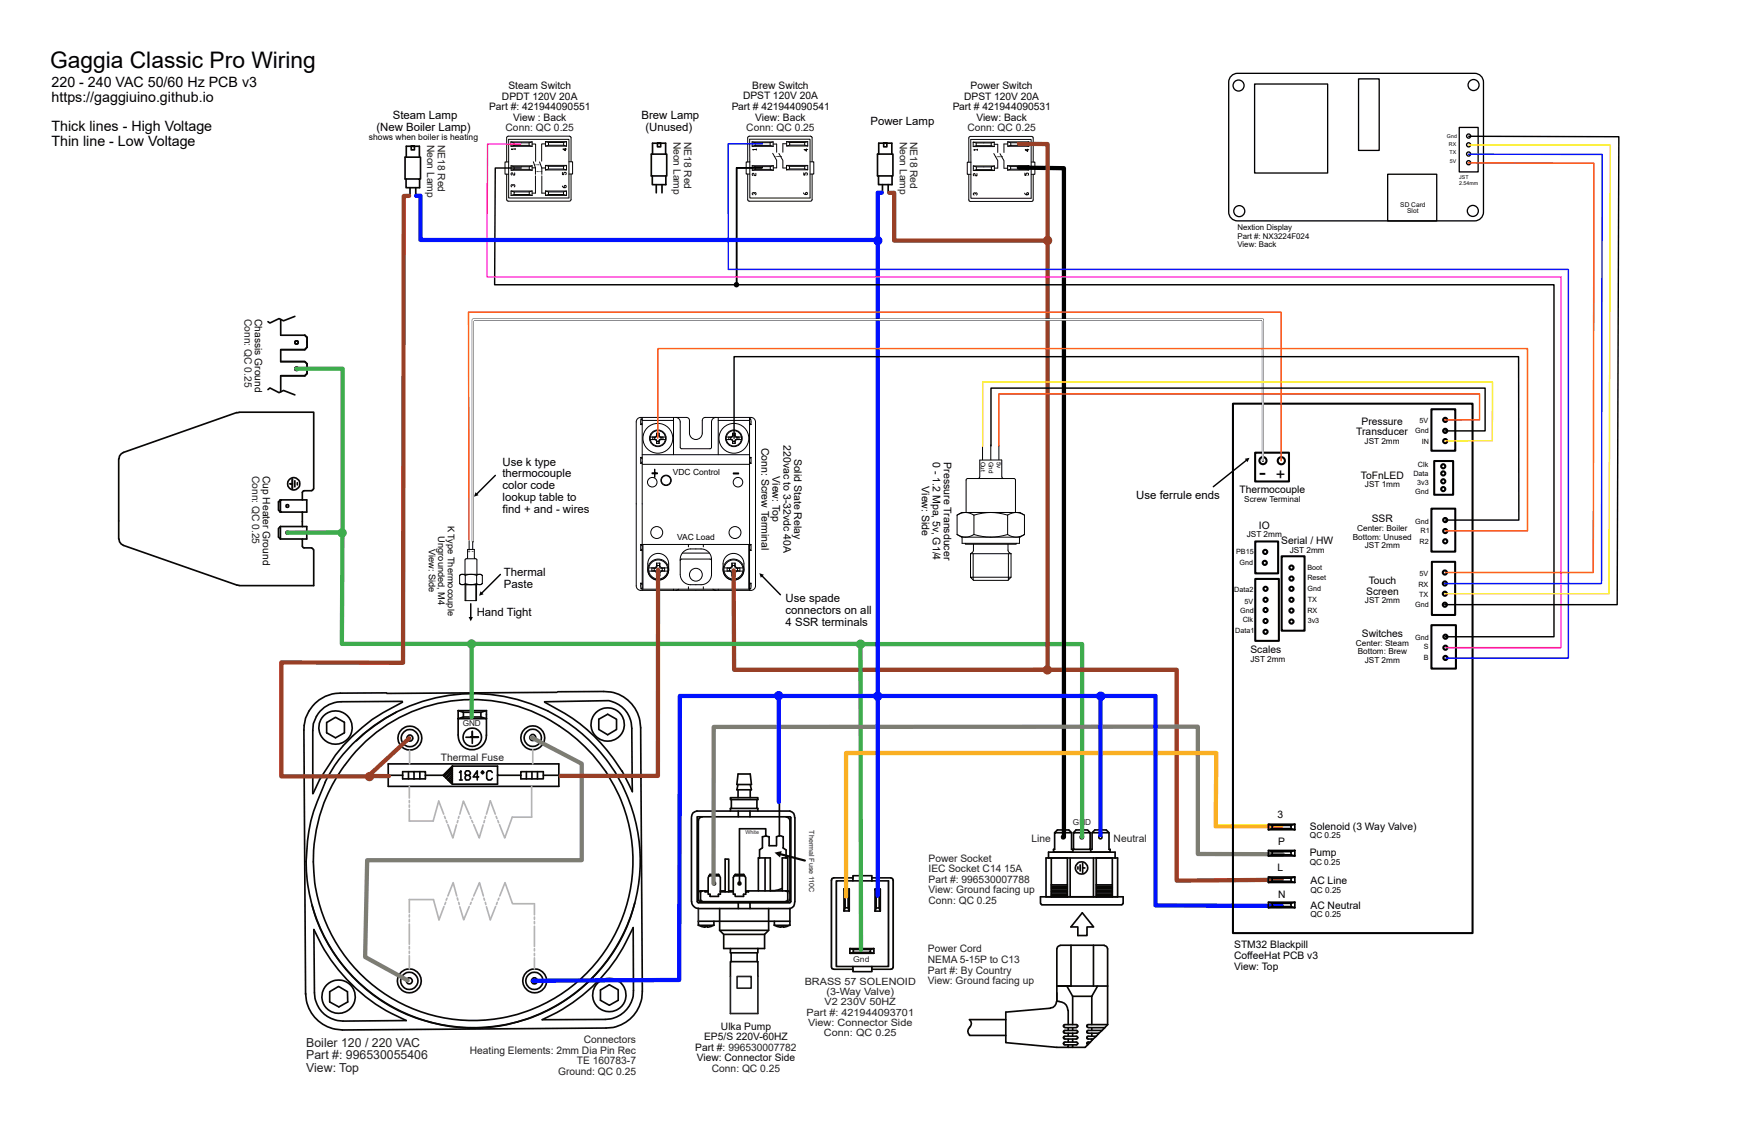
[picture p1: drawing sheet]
<svg xmlns="http://www.w3.org/2000/svg" width="432mm" height="279mm" viewBox="0 0 432 279" stroke-linecap="round" stroke-linejoin="round" font-family="sans-serif">
<g fill="none" stroke="#000" stroke-width=".33">
<path d="M305 18.8l1-.6h.6h58.7a2.19 2.19 0 0 1 2.2 2.2v32.1a2.19 2.19 0 0 1-2.2 2.2h-58.7a2.19 2.19 0 0 1-2.2-2.2v-32.1l.1-.6zM336.6 19.5h5.1v17.8h-5.1zM310.8 20.8h18.1v22.1h-18.1zM361.5 31.6h4.7v11h-4.7zM343.8 43.2h12.1v11.5h-12.1z"/>
<circle cx="306.8" cy="21.2" r="1.36"/>
<circle cx="363.8" cy="35.9" r=".52"/>
<circle cx="363.8" cy="33.7" r=".52"/>
<circle cx="363.8" cy="38.2" r=".52"/>
<circle cx="365.1" cy="21.1" r="1.36"/>
<circle cx="307" cy="52.3" r="1.36"/>
<circle cx="363.8" cy="40.3" r=".52"/>
<circle cx="364.9" cy="52.2" r="1.36"/>
</g>
<path d="M72.5 168.8h88.9v106.4h-88.9z" fill-rule="evenodd" fill="#fff"/>
<g fill="none" stroke="#080704" stroke-width=".41">
<path d="M80.9 179l2.2-1.3 2.2 1.2v2.6l-2.2 1.3-2.2-1.3zM95.8 171.6l-11.5 .1a9 9 0 0 0-9 9.1l.1 11.8M98.2 176.4a45.1 45.1 0 0 0-9.9 7.1M99.7 173.7l-15.2 .1a7.1 7.1 0 0 0-7 7.2v15.6M99.7 173.9a44.2 44.2 0 0 0-20.5 19.2M113.5 176v6.1a3.5 3.5 0 0 0 3.5 3.6 3.5 3.5 0 0 0 3.5-3.6M113.5 176h7M113.5 176l1.3 .4M114.8 177.6l-1.3 .4h7l-1.4-.4M114.8 176.4v1.2M119.1 176.4v1.2h-4.3M120.5 176l-1.4 .4h-4.3"/>
<path d="M120.5 176v6.1M134.9 173.8l15.9-.3a7 7 0 0 1 5.7 6.9l.1 12.4M134.9 173.9l4 2.3a41.9 41.9 0 0 1 15.2 14.9M138 171.5l-42.2 .3M138.2 171.3h11.4a9 9 0 0 1 9.1 9l.1 12.5M148.3 178.1l2.2-1.2 2.2 1.3v2.5l-2.2 1.3-2.2-1.3zM75.4 192.5l.3 53.8M79.2 193.1l-1.6 3.5M85.4 189.6a39.6 39.6 0 0 0 30.7 63.2 39.6 39.6 0 0 0 34.1-61.5M85.5 189.5a39 39 0 0 1 59.4-4.5l1.9 1.9 3.4 4.4M96.2 189.2h42.2v5.6h-42.2zM96.2 192h3.6"/>
<path d="M101.2 191.1v1.8M102.6 191.1h2.8v.9M104 191.1v1.8M105.4 192v.9h-5.6v-1.8h2.8v1.8M105.4 192h4.5M112.1 189.8l-2.3 2.2 2.3 2.2v-4.4h11.2v4.4h-11.2M112.1 190l-2.2 2.2M112.1 190.5l-2 1.8M112.1 190.9l-1.7 1.8M112.1 191.4l-1.5 1.4M112.1 191.9l-1.2 1.2M112.1 192.4l-1 .9"/>
<path d="M112.1 192.9l-.7 .6M112.1 193.3l-.5 .5M112.1 193.8l-.3 .2M113.8 191.3l.4-.4v2.3M113.8 193.2h.7M115.4 182.6h3.1h-1.9M115.5 192l-.3-.3v-.4l.3-.4h.7l.3 .4v.4l-.3 .3h-.7l-.3 .4 .3 .8h.7l.3-.4v-.4l-.3-.4M117 181.2v2.9M118.6 192.4h-1.4l1-1.5v2.3M119.5 190.9l.4 .4-.4 .4-.3-.4zM122 191.3l-.4-.4h-.7l-.3 .4v1.5l.3 .4h.7l.4-.4M123.3 192h.1z"/>
<path d="M123.4 192h5.6M129 191.1h5.6v1.8h-5.6zM130.4 191.1v1.8M131.8 191.1v1.8M133.2 191.1v1.8M134.6 192h3.8M152.4 191.3a41.6 41.6 0 0 0-71.5 1.8l-.4 .7M152.4 191.3a41.4 41.4 0 0 1-31.1 63.1 41.4 41.4 0 0 1-42.7-55.8l1.9-4.8M154.1 191l2.6 5.1-.1-3.6M158.8 192.7l.3 52.8a9 9 0 0 1-9 9.1l-65.3 .5a9.2 9.2 0 0 1-9.1-9.1M180.9 197.6h6.9v.5h-6.9zM181.2 198.1v2.1h6.3v-2.1"/>
<path d="M182.8 194.3h3.4l-.3-2.6h-3.1l-.3 2.6h.3l-.3 1.3h3.7l-.3-1.3M182.8 195.6v2M185.9 195.6v2M193.1 196.9v10.2M171.3 202.6v20.7M172.6 200.9h23.1a1.43 1.43 0 0 1 1.2 1.7M172.7 200.9a1.43 1.43 0 0 0-1.4 1.5M172.7 202.4v20.9M172.7 202.3l23.2 .1v20.9l-.2 .3M173 203.2v19.6l.1 .4 .4 .1M174 202.3a1.02 1.02 0 0 0-1 1M175.7 216.9l-.3 .5v3.5h-.7v-.2h.7"/>
<path d="M175.7 216.9l.2-.3h2.1l.2 .3M175.7 216.9h2.5M176.7 218.5h.5l-.1 .6h-.4zM178.2 216.9l.3 .5v3.5M181.2 200.2h-.3v.7M181.9 216.9l.2-.3h2.2l.1 .3M181.9 216.9h2.5M181.9 216.9l-.2 .5v3.5h-1.2M182.9 200.9v1.4M183 218.5h.4v.6h-.4zM184.4 216.9l.3 .5v3.5M185.8 200.9v1.4"/>
<path d="M187.5 200.2h.3v.7M188.9 207.2v2.8l-.7 .5v2M188.9 207.3l.8-.2 .8 .2M189.5 212.5v8.2h1.3M189.7 206.9v-1.6h-6.5v13.5M190.5 207.2v2.3h1.8M192.4 207.3l.5-.2 1.1 .2M192.4 207.2v2.3M194 210l.7 .5M194 207.2v2.8M194.7 210.5v2M194.7 202.4a1.02 1.02 0 0 1 1 .9v19.5l-.1 .4-.4 .1"/>
<path d="M196.9 202.6v20.7M259.8 212.5h.6M260.4 212.5h11.2zM260.4 212.5h4v6.7h-4zM260.4 219.2v2.9M260.4 219.9h4M260.4 219.5h4M261.3 206.3l.7-.7h2.8l.7 .7v4.1h.4M263.1 207.1l.2-.1 .4 .1v.6h-.6zM264.4 219.2v2.9h-4M265.1 212.5v9.6M265.5 206.3h-4.2v4.1h-.3v.7h4.8v-.7"/>
<path d="M265.9 206.3h4.2v4.1h-4.2zM265.9 206.3l.7-.7h2.8l.7 .7M267 214.7v.6M267.6 214.2v1.5M267.7 207.1l.4-.1 .2 .1v.6h-.6zM268.2 213.8v1.2h.6M268.2 215v1.2M270.5 206.3l.7-.7h2.8l.7 .7v4.1h.3v.7h-4.8v-.7M270.9 212.5v9.6M271.6 212.5h4.6zM271.6 212.5h4v6.7h-4zM271.6 219.2v2.9h4v-2.9"/>
<path d="M271.6 219.9h4M271.6 219.5h4M272.3 207.1l.2-.1 .4 .1v.6h-.6zM274.7 206.3h-4.2v4.1h-.4M77.8 230.2a43.1 43.1 0 0 0 22.8 22.6l-15.6 .1a7 7 0 0 1-7.1-7zM156.9 229.8v15.6a7.1 7.1 0 0 1-7 7.1l-15.6 .1a42.9 42.9 0 0 0 22.6-22.8zM157.3 223.6a41.4 41.4 0 0 1-39.8 31.1 41.4 41.4 0 0 1-40.2-30.5M171.4 223.3a1.66 1.66 0 0 0 1.6 1.7M172.8 223.3l.2 .3M173 225.1h9.9M173 229.1l.8 .4 .8 .2 .1-.2h.5l.1 .2M173 223.6h9.9"/>
<path d="M173.5 223.3h21.7M174 220.7l-.3 .1-.2 .3v1.7l.2 .4 .3 .1M174.7 220.7h-1.2l-.4 .1-.1 .3M175.4 220.9v.6h.5v.5h2.1v-.5h.5v-.6M176.9 229.1l-1.6 .6M178.3 225.1v5.3M178.3 230.4l1 1v3.5h1.6M178.3 230.4h12.1M178.5 220.9h1.1v-8.1h.9v8.1h-.9M178.5 220.7h1.1M180.5 220.7h1.2M181.1 238.2h-.2v3.7"/>
<path d="M182.9 223.6v1.5h2.9M182.9 223.6h2.9v1.5h4.6M184.7 220.7h.7v.2h-.7v.6h-.5v.5h-2.1v-.5h-.4v-.6M185.4 220.7h2.5M185.8 223.6h9.9M187.6 236h-6.5v2.2h6.5M187.8 234.9h-6.9v1.1h.2M187.8 234.9v1.1h-.2l.2 5.9M189.4 231.4v3.5h-1.6M189.5 220.7h-1.6v-8.2h2.9v8.2h3v-8.2h1.4v8.2h-.5M190.4 225.1v5.3l-1 1h-10.1M190.4 225.1h5.3"/>
<path d="M191.8 229.1l1.6 .6M191.8 228.2v1h3.9v-1M193.7 220.1l-1.9 .5h-1M193.8 220.7h.9M194.7 220.7l.3 .1 .2 .3v1.7l-.2 .4-.3 .1M195.2 220.7l.4 .1 .1 .3M195.6 229.1l-.7 .4-.8 .2-.1-.2h-.5l-.1 .2M195.7 225.1v3.1h-22.7v1h3.9v-1M196.9 223.4a1.43 1.43 0 0 1-1.2 1.7M257.8 223.8v-1.7h20.4v1.7M257.8 223.8l.3 .3M258.1 224.1h19.8"/>
<path d="M260.4 222.1h-1.3v-9.6h.7v-1.4h16.4v1.4h.7v9.6M260.4 221.8h4M260.4 221.5h4M260.4 221.2h4M260.4 220.8h4M260.4 220.5h4M260.4 220.1h4M262.6 234.2l-.4 .1-.4 .7v13h.6M262.6 234.1h11M265.3 234.1v10.1h5.6M268.1 226.1l2.8 3.5h-1.6v2.1h-2.3v-2.1h-1.7zM270.9 234.1v10.1"/>
<path d="M271.6 221.8h4M271.6 221.5h4M271.6 221.2h4M271.6 220.8h4M271.6 220.5h4M271.6 220.1h4M273.6 234.2l.7 .4 .1 .4v18.8M278.2 223.8l-.3 .3M81.7 245.6l2.2-1.3 2.2 1.3v2.6l-2.2 1.2-2.2-1.2zM148.8 245.2l2.2-1.3 2.2 1.3v2.6l-2.2 1.2-2.2-1.2zM240.2 256.5h9M240.2 254.5a1.2 1.2 0 0 0 0 1.9"/>
<path d="M249.2 252.6h-9a1.2 1.2 0 0 1 0 1.9M260.2 249.7l-11 1v7.6l12.6 1.1h2.8v-.6M261.7 248a1.65 1.65 0 0 1-1.5 1.7M262.4 248.1a2.17 2.17 0 0 1 2.2 2.2M263.5 254.1v-.2l.3-.1h2.8l.3 .1 .1 .2-.1 .3-.3 .1M263.5 254.1v.3l.3 .1M263.5 257h.1M263.5 255.6h.1M263.5 254.1h.1M263.5 258.5h.1M263.5 258.2l3.1-.1 .3 .1 .1 .3-.1 .2-.3 .1h-2.8l-.3-.1zM263.5 256.7h3.1h.3l.1 .3-.1 .3-.3 .1h-2.8l-.3-.1z"/>
<path d="M263.5 255.3l3.1-.1 .3 .1 .1 .3-.1 .3h-.3h-2.8h-.3zM263.8 254.5h2.8M264.3 244.2h1h-3.5h2.5l1.4 2.6M264.6 250.3v3.5M264.6 254.5v.7M264.6 255.9v.8M264.6 257.4v.7M265.7 258.8v.6h-1.1M265.7 246.8h4.8M265.7 246.8v7M265.7 254.5v.7M265.7 255.9v.8"/>
<path d="M265.7 257.4v.7M267 257h.1M267 255.6h.1M267 254.1h.1M267 258.5h.1M269.2 255.6h.1M269.2 255.6l.1 .3h.3h2.7l-.7 .8h-2h-.3l-.1 .3M269.2 254.1l.1 .3 .3 .1M269.2 257h.1M269.2 254.1h.1M269.2 258.5h.1M269.2 258.5l.2 .2"/>
<path d="M269.6 254.5h4.1l-.7 .7h-3.4l-.3 .1-.1 .3M270.1 258.1l-1.3 1.3h-3.1M270.5 246.8v7M270.5 254.5v.7M270.5 255.9v.8M270.5 257.4v.3M270.5 257.7l-.4 .4-.8 .1-.1 .3M270.8 257.4l-.3 .3M270.9 244.2h1l-1.4 2.6M271.6 256.7l-.8 .7h-1.2l-.3-.1-.1-.3M271.9 244.2h2.5M273 255.2l-.7 .7"/>
<path d="M274.4 253.8h-4.8l-.3 .1-.1 .2M274.4 253.8l-.7 .7"/>
<circle cx="150.5" cy="179.4" r="4.1"/>
<circle cx="83.1" cy="180.2" r="4.1"/>
<circle cx="101.5" cy="182.8" r="2.95"/>
<circle cx="101.5" cy="182.8" r=".74"/>
<circle cx="101.5" cy="182.8" r="2.12"/>
<circle cx="117" cy="182.6" r="2.28"/>
<circle cx="132" cy="182.8" r="2.95"/>
<circle cx="132" cy="182.7" r=".74"/>
<circle cx="132" cy="182.8" r="2.12"/>
<circle cx="267.9" cy="215" r="1.52"/>
<circle cx="83.9" cy="246.9" r="4.1"/>
<circle cx="101.4" cy="243" r="2.95"/>
<circle cx="101.4" cy="243" r=".74"/>
<circle cx="101.4" cy="243" r="2.12"/>
<circle cx="132.4" cy="243" r=".74"/>
<circle cx="132.4" cy="243" r="2.12"/>
<circle cx="132.5" cy="243" r="2.95"/>
<circle cx="151" cy="246.5" r="4.1"/>
</g>
<g fill="none" stroke="#b2b3b7" stroke-width=".41">
<path d="M101.4 194.8v2.9M101.4 198.3v.5M101.4 199.4v.5M101.5 185.8v3.4M131.7 194.8v7.6h-4.8l-1.9 5.2-1.3-3.3M132 185.7v3.5M101.4 200.5v2.9h5.9l1.4-5 1.2 3.3M110.1 202.2l.2 .6M110.5 203.2l.2 .6M111 204.3l1.2 3.3 .9-3.3M113.4 203.2l-.1 .6M113.7 202.2l-.1 .5"/>
<path d="M113.9 201.7l.9-3.3 1.4 3.3M116.5 202.2l.2 .6M116.9 203.2l.2 .6M117.3 204.3l1.4 3.3 1-3.3M120 203.2l-.1 .6M120.3 202.2l-.1 .5M120.5 201.7l1-3.3 1.2 3.3M122.9 202.2l.2 .6M123.3 203.2l.2 .6M101.4 226.6v.6M101.4 227.7v.6M101.4 228.9v5"/>
<path d="M101.4 234.4v.7M101.4 235.6v.6M101.4 236.7v3.3M110 224.5l-1.2 3.3-1.4-5h-6v3.3M110.4 223.5l-.2 .6M110.7 222.5l-.2 .5M111 221.9l1.3-3.3 .9 3.3M113.3 222.4l.1 .6M113.6 223.5l.2 .6M116.2 224.5l-1.3 3.3-1-3.2M116.7 223.5l-.2 .5M117.1 222.5l-.2 .5"/>
<path d="M117.3 221.9l1.5-3.3 1 3.3M119.9 222.5l.1 .5M120.2 223.5l.2 .6M122.8 224.5l-1.3 3.3-1-3.2M123.2 223.5l-.2 .6M123.6 222.5l-.2 .5M123.8 221.9l1.3-3.3 1.9 5.3h5.4v2.7M132.4 227.2v.5M132.4 228.2v.6M132.4 229.4v5M132.4 235v.5M132.4 236.2v.5"/>
<path d="M132.4 237.3v2.7"/>
</g>
<path d="M173 225.1v3.1M180.9 241.9v9.1h6.9v-9.1M182.6 241.9h3.5v2.9h-3.5z" fill="none" stroke="#231f20" stroke-width=".41"/>
<path d="M191.9 211.2l1.8-.4-.5 1.6z" fill="#080704"/>
<path d="M193.1 211.5l6.3 1.7" fill="none" stroke="#080704" stroke-width=".54"/>
<g fill="none" stroke="#080704" stroke-width=".41">
<path d="M100.6 38.9v-2.7h3.3v2.7M101.9 36.2h.8v.9h-.8zM161.7 38.2v-2.7h3.2v2.7M162.9 35.5h.8v.9h-.8zM217.7 38.2v-2.7h3.2v2.7M218.9 35.5h.8v.9h-.8zM100.6 44.3v2.2h3.4v-2.2h-3.7v-5.4h3.9v5.4h-.2M101.6 46.5v2M103 46.5v2M161.6 43.6v2.1h3.4v-2.1h-3.6v-5.4h3.8v5.4h-.2M162.6 45.7v2.1M164 45.7v2.1"/>
<path d="M217.6 43.6v2.1h3.4v-2.1h-3.6v-5.4h3.8v5.4h-.2M218.6 45.7v2.1M220 45.7v2.1M69.5 79.1v3.9M73 78.4l-2.8 1.1-1.1-.6-2.2 1.1-.5-.3M66.4 96.5l.5-.4 2.2 1.2 1.1-.6 2.8 1.1M69.5 86.6v3zM69.5 83h6zM69.5 86.6h6l.6-.6v-2.4v2.4l-.6 .6zM69.5 89.6h6l.6 .5v2.4l-.6 .6M73.1 84.5h.6l.2 .2-.2 .4h-.6zM73.1 91.1l.6-.1 .2 .2-.2 .5-.6-.1z"/>
<path d="M75.5 83l.6 .6M75.5 93.1h-6v4M76.1 91.4v1.1l-.6 .6M29.4 113.6v19.9M58.7 102.2l-28.1 9.9-1 .9-.1 .6M59.2 102.1h18.5v19M59.2 102.2h-.5M71.9 119.8h.5M72.4 118.7v1.1h-.5h.5v1.2zM73 119.1v1.5M73.7 119.6v.5M29.5 133.5l.1 .7 1 .9 28.6 9.9"/>
<path d="M69.5 123.8l-.5 .5v2.1l.5 .4M69.5 133.5h5.4l.1 2.1 2.2 .1M69.5 130.4l-.5 .5v2.1l.5 .5M69.5 123.8v3M69.5 130.4v3.1M69.5 130.4h6.5v3.1h-1.1M74.9 123.8h1.1v3h-6.5M74.9 126.8v3.6M77.2 135.8l.4 .4M77.2 121.6l-2.2 .1-.1 2.1h-5.4M77.6 121.1l-.4 .4M77.7 136.2v8.9h-18.5"/>
<circle cx="72.8" cy="119.8" r="1.52"/>
<circle cx="71.2" cy="131.9" r=".36"/>
<circle cx="71.2" cy="125.3" r=".36"/>
</g>
<g fill="none" stroke="#080704" stroke-width=".25">
<path d="M126.6 35.2v1h5.2M126.6 35.2l.7 .2h3.8M126.6 35.2h5.2M127.3 35.4v.6h3.8M127.3 36l-.7 .2M127.6 36.9h-.9l.2 .2M127.6 36.8v.3M131.1 36l.7 .2M131.1 35.4v.6M131.8 35.7h.9v4.3M131.8 35.2v1M131.8 35.2l-.7 .2"/>
<path d="M135.1 35.1v1.1h5.2M135.1 35.1l.8 .2h3.7M135.1 35.6h-.9v4.3M135.1 35.1h5.2M135.9 35.3v.7h3.7M135.9 36l-.8 .2M139.6 36l.7 .2M139.6 35.3v.7M140 36.8v.5l-.6-.4h.9M140.3 35.1v1.1M140.3 35.1l-.7 .2M186.3 35.2v1h5.2"/>
<path d="M186.3 35.2l.8 .1h3.7M186.3 35.2h5.2M187.1 35.3v.7h3.7M187.1 36l-.8 .2M187.4 37h-.9l.1 .2M187.4 36.9v.3M190.8 35.3v.7M190.8 36l.7 .2M191.4 38l1 1.7v1.9h-.8M191.5 35.2v1M191.5 35.2l-.7 .1M191.5 35.7h.9v2"/>
<path d="M191.8 38.8h.1M192.2 38.8h.1M192.6 38.8h.1M192.9 38.8h.1M193 38l.9 1.7v1.9M193.2 38.8h.1M193.5 38.8h.1M194.8 35.6h-.9v2.1M194.9 35.1v1.1h5.2M194.9 35.1l.7 .2h3.7M194.9 35.1h5.2M195.6 35.3v.6h3.7"/>
<path d="M195.6 35.9l-.7 .3M199.3 35.3v.6M199.3 35.9l.8 .3M199.8 36.9v.5l-.6-.4h.9M200.1 35.1v1.1M200.1 35.1l-.8 .2M240.5 34.5v5.7M240.5 34.5h15v14.6M241.1 35.2v1.1h5.2M241.1 35.2l.7 .2h3.8M241.1 35.2h5.2M241.8 35.4v.7h3.8"/>
<path d="M241.8 36.1l-.7 .2M242.1 37.1h-.9l.2 .1M242.1 36.9v.3M245.6 35.4v.7M245.6 36.1l.7 .2M246.2 38l1 1.8v1.8h-.9M246.3 35.2v1.1M246.3 35.2l-.7 .2M246.3 35.7h.9v2.1M246.6 38.8h.1M247 38.8h.1M247.3 38.8h.1"/>
<path d="M247.6 38.8h.1M247.7 38.1l1 1.7v1.9h1M247.9 38.8h.1M248.3 38.8h.1M249.6 35.7h-.9v2.1M249.7 35.1v1.1h5.2M249.7 35.1l.7 .3h3.7M249.7 35.1h5.2M250.4 35.4v.6h3.7M250.4 36l-.7 .2M254.1 35.4v.6M254.1 36l.8 .2"/>
<path d="M254.6 36.9v.6l-.6-.4h.9M254.9 35.1v1.1M254.9 35.1l-.8 .3M126 40.1v-5.6h14.9v14.5M126 40.1v8.9h14.9M126 40.1h-.9v3h.9M126.6 47.3l.8 .2M126.6 41.1v1.1h5.2M126.6 41.1l.8 .2h3.7M126.6 41.1h5.2M126.6 47.3v1.1M126.6 48.4h5.2"/>
<path d="M126.6 47.3h5.2M127.1 46l-.3-.3-.2 .2 .2 .4M127.1 45.9l.1-.2 .3 .2-.1 .4M127.4 41.3v.6h3.7M127.4 41.9l-.8 .3M127.5 42.8v.6h-.3l-.3-.6-.3 .2 .2 .4M131.1 47.5h-3.7v.7M131.1 41.3v.6M131.1 47.5v.7M131.1 41.9l.7 .3M131.1 48.2l.7 .2M131.1 48.2h-3.7l-.8 .2"/>
<path d="M131.8 41.6h.9M131.8 47.3v1.1M131.8 41.1l-.7 .2M131.8 41.1v1.1M131.8 47.3l-.7 .2M132.1 40.1l.6 1.5v1.6M132.7 43.6v4.2h-.8M132.8 40.8h.1M132.8 42.5h.1M133.1 40.8h.1M133.2 42.5h.1M133.4 40.8h.1"/>
<path d="M133.5 42.5h.1M133.7 40.1l.5 1.5M133.8 40.8h.1M133.8 42.5h.1M134.2 42.5h.1M134.2 41.6h.9M134.2 41.6v1.6M134.2 43.6v4.2h.9M135.1 47.3h5.2v1.1M135.1 41h5.2M135.1 41v1.1M135.1 47.3v1.1"/>
<path d="M135.1 41l.8 .2M135.1 47.3l.8 .2M135.1 48.4h5.2M135.9 41.2v.7h3.7M135.9 41.2h3.7M135.9 41.9l-.8 .2M135.9 48.2l-.8 .2M135.9 48.2h3.7M139.3 46.1l.3 .4h.5l.2-.2-.2-.4-.3 .2v.4M139.3 42.7v.6h.4l.1-.6 .5 .1-.2 .5M139.6 47.5v.7l.7 .2M139.6 47.5h-3.7v.7"/>
<path d="M139.6 41.9l.7 .2M140.3 41l-.7 .2v.7M140.3 47.3l-.7 .2M140.3 41v1.1h-5.2M140.9 40.1h.9v3h-.9M141.5 43.1v6.4l-.4 .3-15.5-.1-.1-6.6M141.5 40.1v-6l-.4-.4h-15.2l-.4 .4v6M185.2 43.1v6.4l.4 .3 15.5-.1 .1-6.6M185.8 40.1v-5.6h14.9v14.5M185.8 40.1v8.9h14.9M185.8 40.1h-.9v3h.9M186.4 41.1v1.1h5.2"/>
<path d="M186.4 41.1l.7 .2h3.7M186.4 41.1h5.2M186.8 48l-.1-.3-.3 .1 .1 .5M186.8 47.8l.2-.1 .3 .1-.2 .5M187.1 41.3v.7h3.7M187.1 42l-.7 .2M187.3 42.9v.6h-.3l-.3-.6-.3 .2 .1 .4M190.8 41.3v.7M190.8 42l.8 .2M191.6 41.1l-.8 .2M191.6 41.1v1.1M194 41.6h.9"/>
<path d="M194.8 41v1.1M194.8 41h5.3M194.8 41l.8 .2M195.6 41.2h3.7M195.6 41.2v.6h3.7M195.6 41.8l-.8 .3M199.1 47.8l.3 .4h.5l.1-.4h-.4v.4M199.1 42.8v.6h.3l.2-.6 .4 .2-.1 .4M199.3 41.8l.8 .3M200.1 41v1.1h-5.3M200.1 41l-.8 .2v.6M200.7 40.1h.9v3h-.9"/>
<path d="M201.2 40.1v-6l-.4-.4h-15.2l-.4 .4v6M240 43.2v6.3l.4 .4 15.4-.1 .2-6.6M240.5 40.2v8.9h15M240.5 40.2h-.9v3h.9M241.1 41.1v1.1h5.2M241.1 41.1l.8 .2h3.7M241.1 41.1h5.2M241.6 48.1l-.1-.3-.4 .1 .2 .4M241.6 47.9l.2-.1 .3 .1-.2 .4M241.9 41.3v.7h3.7M241.9 42l-.8 .2M242 43v.6h-.3l-.1-.5-.3-.1-.2 .1 .2 .5"/>
<path d="M245.6 41.3v.7M245.6 42l.7 .2M246.3 41.1l-.7 .2M246.3 41.1v1.1M249.6 41h5.3M249.6 41v1.1M249.6 41l.8 .3M250.4 41.3h3.7M250.4 41.3v.6h3.7M250.4 41.9l-.8 .2M253.9 47.8l.3 .4h.4l.2-.4h-.5v.4M253.9 42.9v.5h.3l.1-.5 .5 .1-.2 .4"/>
<path d="M254.1 41.9l.8 .2M254.9 41v1.1h-5.3M254.9 41l-.8 .3v.6M255.5 40.1h.9v3.1h-.9M256 40.1v-5.9l-.4-.4h-15.2l-.4 .4v6"/>
</g>
<path d="M212.1 159.5h56v47.8" fill="none" stroke="#3eac4d" stroke-width="1.1"/>
<g fill="none" stroke="#000" stroke-width=".25">
<path d="M157.8 103.9l.9-.5h11.4a.74 .74 0 0 1 .7 .7v3.2a1.59 1.59 0 0 0 1.6 1.6 1.59 1.59 0 0 0 1.6-1.6v-3.2a.74 .74 0 0 1 .7-.7h11.4a1.11 1.11 0 0 1 1.1 1.1v40.6a1.11 1.11 0 0 1-1.1 1.1h-27.4a1.11 1.11 0 0 1-1.1-1.1v-40.6zM158.7 105.2h.4M158.7 113.3h.4M158.7 114.8h.4M158.7 113.3v1.5M158.7 113.3l.4 .4M158.8 103.8l-.1 1.4M158.8 103.8l.3 .3M158.8 103.8h.3M159.1 104.8l-.4 .4M159.1 114.4l-.4 .4M159.1 103.4v42.8"/>
<path d="M159.1 112.6h26.6M159.1 104.1h7.8M159.2 115h26.4M161.1 108.9l1.3 .1 .2 .3 .1 .5M162.2 108.8l.4 .1 .1 .5M162.2 108.3h-.5v.6l.5-.1M162.2 108.3v.5M162.7 107.3l-.1 .5-.2 .4-1.3 .1M162.7 109.8h.6M162.7 107.3h.6M162.7 107.3v.5M162.7 107.8l-.1 .5h-.4"/>
<path d="M162.7 107.8h.5M162.7 109.4v.4M162.7 109.4h.5M163.2 107.8l.2 .5h.4M163.2 109.4l.1 .4M163.3 107.3v.5l.3 .4 1.2 .1M163.3 107.3l-.1 .5M163.8 108.8l-.4 .1-.2 .5M163.8 108.3h.4v.6l-.4-.1M163.8 108.3v.5M164.8 108.9l-1.2 .1-.3 .3v.5M166.9 103.4v9.2"/>
<path d="M167.4 103.4a1.11 1.11 0 0 1 1.1 1.1v6.3l.4 .4 7.2-.1 .2-.3v-6.3a1.11 1.11 0 0 1 1.1-1.1M177.9 103.4v9.2M177.9 104.1h7.8M179.9 108.9l1.3 .1 .3 .3v.5M181 108.8l.4 .1 .2 .5M181 108.3h-.5v.6l.5-.1M181 108.3v.5M181.5 107.3v.5l-.3 .4-1.3 .1M181.5 109.8h.6M181.5 107.3h.6M181.5 107.3l.1 .5M181.6 107.8l-.2 .5h-.4"/>
<path d="M181.6 107.8h.4M181.6 109.4h.4M181.6 109.4l-.1 .4M182 107.8l.2 .5h.4M182 109.4l.1 .4M182.1 107.3v.5l.3 .4 1.3 .1M182.1 107.3l-.1 .5M182.6 108.8l-.4 .1-.2 .5M182.6 108.3h.5v.6l-.5-.1M182.6 108.3v.5M183.7 108.9l-1.3 .1-.3 .3v.5M185.7 105.2h.4"/>
<path d="M185.7 113.3h.4M185.7 114.8h.4M185.7 104.8l.4 .4M185.7 114.4l.4 .4M185.7 103.8h.3M185.7 103.4v42.8M186 103.8l.1 1.4M186 103.8l-.3 .3M186.1 113.3v1.5M186.1 113.3l-.4 .4M239.7 118.5l-.4 .4v8M239.7 118.5l11.7 .1 .2 .3v8"/>
<path d="M242.7 118.2l-.4 .3M242.7 113.9v4.2M243.4 110.2v3.7M245.5 110.2v3.7M247.5 110.2v3.7M248.1 113.9l-5.3 .1M248.2 113.9v4.2M248.2 118.2l.4 .3M115.2 138.7v3.5M115.5 138.4l-.3 .2M115.5 138.4h2.3M115.8 136.1v2l-.1 .3"/>
<path d="M115.9 136.1h1.6v2M116.2 133.9v2.2M117.1 133.9v2.2M117.5 138.1l.2 .3M117.9 138.4l.2 .2M118.1 138.7v3.5M158.7 134.9v1.4M158.7 134.9l.4 .3M158.7 134.9h.4M158.7 136.3h.4M159.1 136l-.4 .3M159.3 134.9h26.2v11h-26.2z"/>
<path d="M161.4 137.6a2.58 2.58 0 0 1 2.8-.3 2.58 2.58 0 0 1 1.5 2.4 3.6 3.6 0 0 1-1 3.5 2.58 2.58 0 0 1-2.8 .3 2.58 2.58 0 0 1-1.4-2.4 3.6 3.6 0 0 1 .9-3.5zM162.7 139.5l-.1 .6-.3 .5-1.6 .1M162.7 139.5h.8M162.7 139.5l.1 .6M163.5 139.5v.6l.3 .5 1.6 .1M163.5 139.5l-.1 .6M168.5 138.8l.4-.3h7l.4 .3M169 137h6.8M169.5 136.5a5.1 5.1 0 0 1 4.2-.5 2.58 2.58 0 0 1 2.6 2.6v3.6a2.58 2.58 0 0 1-2.6 2.6 5.1 5.1 0 0 1-4.2-.5 2.58 2.58 0 0 1-1-2.1v-3.6a2.58 2.58 0 0 1 1-2.1zM170.5 134.9v.6M174.2 134.9v.6M180.1 137.6a2.58 2.58 0 0 1 2.7-.3 2.58 2.58 0 0 1 1.5 2.4 3.6 3.6 0 0 1-1 3.5 2.58 2.58 0 0 1-2.7 .3 2.58 2.58 0 0 1-1.5-2.4 3.6 3.6 0 0 1 1-3.5z"/>
<path d="M181.3 139.5v.6l-.3 .5-1.6 .1M181.3 139.5h.8M181.3 139.5l.1 .6M182.1 139.5v.6l.4 .5 1.6 .1M182.1 139.5l-.1 .6M185.7 134.9h.4M185.7 136.3h.4M185.7 136l.4 .3M186.1 134.9v1.4M186.1 134.9l-.4 .3M237.1 132.4a3.6 3.6 0 0 0 4.2 0M237.1 127.6a3.6 3.6 0 0 1 4.2 0"/>
<path d="M237.1 127.6v4.8M237.1 132.4l1.1 .7h14.5l1.1-.7M237.1 127.6l1.1-.7h14.5l1.1 .7M238.3 133.1v1.5h14.3v-1.5M239.1 134.6v.2h12.7v-.2M240.4 137.2h10.1M240.4 137.2v5.8M241.1 137.2v6.4M241.2 134.8l-.1 1.7-.7 .7M241.3 127.6a13.6 13.6 0 0 1 8.3 0M241.3 127.6v4.8M241.3 132.4a13.6 13.6 0 0 0 8.3 0"/>
<path d="M249.6 127.6a3.6 3.6 0 0 1 4.2 0M249.6 127.6v4.8M249.6 132.4a3.6 3.6 0 0 0 4.2 0M249.7 134.8v1.5a1 1 0 0 0 .8 .9M249.8 137.2v6.4M250.5 137.2v5.8M253.8 127.6v4.8M113.9 144.5a1.04 1.04 0 0 0 1.4 0M113.9 142.5a1.04 1.04 0 0 1 1.4 0M113.9 142.5v2M113.9 144.5l.3 .3h4.9l.4-.3M113.9 142.5l.3-.2h4.9l.4 .2"/>
<path d="M115.2 144.8v4h2.9v-4M115.3 144.5a3.8 3.8 0 0 0 2.8 0M115.3 142.5a3.8 3.8 0 0 1 2.8 0M115.3 142.5v2M115.4 144.8v4M117.9 144.8v4M118.1 142.5a1.04 1.04 0 0 1 1.4 0M118.1 142.5v2M118.1 144.5a1.04 1.04 0 0 0 1.4 0M119.5 142.5v2M158.7 144.5l.1 1.3M158.7 144.5l.4 .3"/>
<path d="M158.7 144.5h.4M158.8 145.8h.3M159.1 145.6l-.3 .2M160.7 141.5l1.6 .1 .3 .4 .1 .6M162.1 141.4h.4l.3 .7M162.1 140.8l-.6-.1v.8l.6-.1M162.1 140.8v.6M162.7 142.6h.8M162.8 140.1h.6M162.8 142.1h.6M162.8 140.1l-.3 .6-.4 .1M162.8 142.1l-.1 .5"/>
<path d="M163.4 140.1v.4l.7 .3M163.4 142.1l.1 .5M164.1 141.4l-.7 .2v.5M164.1 140.8l.5-.1v.8l-.5-.1M164.1 140.8v.6M165.4 141.5l-1.6 .1-.3 .4v.6M166.9 145.9v.3M168.2 145.9l-.8 .3M170.5 145.3v.6M174.2 145.3v.6M176.6 145.9l.8 .3M177.9 145.9v.3"/>
<path d="M179.4 141.5l1.6 .1 .3 .4v.6M180.7 141.4h.5l.2 .7M180.7 140.8l-.6-.1v.8l.6-.1M180.7 140.8v.6M181.3 142.6h.8M181.4 140.1l-.2 .6-.5 .1M181.4 140.1h.6M181.4 142.1l-.1 .5M181.4 142.1h.6M182 140.1l.1 .4 .6 .3M182 142.1l.1 .5M182.7 141.4l-.6 .2-.1 .5"/>
<path d="M182.7 140.8l.6-.1v.8l-.6-.1M182.7 140.8v.6M184.1 141.5l-1.6 .1-.4 .4v.6M185.7 144.5h.4M185.7 145.6l.3 .2M185.7 145.8h.3M186.1 144.5l-.1 1.3M186.1 144.5l-.4 .3M240.4 143h10.1l-.8 .8h-8.5z"/>
<circle cx="161.6" cy="119.4" r="1.18"/>
<circle cx="163" cy="108.6" r="3.7"/>
<circle cx="163" cy="108.6" r="1.9"/>
<circle cx="163" cy="108.6" r="2.07"/>
<circle cx="165" cy="119" r="1.29"/>
<circle cx="165" cy="119" r="1.14"/>
<circle cx="181.8" cy="108.6" r="3.7"/>
<circle cx="181.8" cy="108.6" r="2.07"/>
<circle cx="181.8" cy="108.6" r="1.9"/>
<circle cx="182.8" cy="119.4" r="1.18"/>
<circle cx="162.7" cy="131.9" r="1.48"/>
<circle cx="182.1" cy="131.9" r="1.48"/>
<circle cx="163.1" cy="141.1" r="2.58"/>
<circle cx="163.1" cy="141.1" r="2.37"/>
<circle cx="172.4" cy="142.4" r="1.59"/>
<circle cx="181.7" cy="141.1" r="2.37"/>
<circle cx="181.7" cy="141.1" r="2.59"/>
</g>
<path d="M252.4 35.6l7.1 .1v130.2h-77.6l-.2-24.6M220.3 47.8h1.2v11.8h37.9M256.1 165.9h35.4v52.2l26-.2M101.4 182.9l-10.2 9.3h5.1" fill="none" stroke="#983f26" stroke-width="1.1"/>
<g fill="none" stroke="#080704" stroke-width=".42">
<path d="M207.2 218.2h12.9v21.2h-12.9zM211.3 217.4h-4.7l-.5 .2-.1 .4v21.6l.1 .3 .5 .2h4.7M211.3 218.2v-1.3h4.7v1.3M216 217.4h4.7l.4 .2 .2 .4v21.6l-.2 .3-.4 .2h-4.7M209.1 220.2l.3 .8v3.9M209.1 220.2v5.4M209.1 220.2h1.3M209.1 225.6h1.3M209.4 221h.7v3.9M209.4 224.9h.7M209.4 224.9l-.3 .7M210.1 224.9l.3 .7"/>
<path d="M210.4 220.2v5.4M210.4 220.2l-.3 .8M210.5 235h6M210.5 236.1h6M210.5 235v1.1M210.5 235l.9 .2M211.3 239.4v1.3h4.7v-1.3M211.4 235.2v.7M211.4 235.9l-.9 .2M215.6 235.2v.7h-4.2M215.6 235.9l.9 .2M216.5 235l-.9 .2h-4.2"/>
<path d="M216.5 235v1.1M216.8 220.2l.2 .8v3.9M216.8 220.2v5.5M216.8 220.2h1.3M216.8 225.7h1.3M217 221h.8v3.9M217 224.9h.8M217 224.9l-.2 .8M217.8 224.9l.3 .8M218.1 220.2v5.5M218.1 220.2l-.3 .8"/>
</g>
<path d="M252.4 41.5l11.2 .2v165.6" fill="none" stroke="#000" stroke-width="1.1"/>
<g fill="#983f26">
<circle cx="91.5" cy="192.4" r="1.15"/>
<circle cx="259.5" cy="165.9" r="1.15"/>
</g>
<g fill="#3eac4d">
<circle cx="213.2" cy="159.6" r="1.15"/>
<circle cx="116.8" cy="159.5" r="1.15"/>
<circle cx="84.8" cy="132" r="1.15"/>
</g>
<circle cx="259.5" cy="59.6" r="1.15" fill="#983f26"/>
<circle cx="182.4" cy="70.5" r=".68" fill="#000"/>
<path d="M73.4 91.3h11.5v40.6M71.2 131.9h13.6l-.1 27.6h128.5l.1 75.8M116.8 159.2v18.4" fill="none" stroke="#3eac4d" stroke-width="1.1"/>
<path d="M131.7 182.7l12.4 6.5v23.9h-53.1l-.5 23.9 10.5 5.9M317.8 211.6l-21.1-.1v-31.5l-119.9 .1v38.7" fill="none" stroke="#7d7d73" stroke-width="1.1"/>
<path d="M317.4 204.7h-16.2l.1-18.2h-91.7v35.6" fill="none" stroke="#faaf1d" stroke-width="1.1"/>
<path d="M192.9 172.8v25.9M317.6 224.4l-31.3-.1v-51.9h-117.9l-.1 70.3-36.2 .2" fill="none" stroke="#01f" stroke-width="1.1"/>
<path d="M272.6 172.9v34.4" fill="none" stroke="#01f" stroke-width="1.1" stroke-linecap="butt"/>
<path d="M101.4 48.5h-1.4l-.2 115.7-30.1-.1v28.2h21.6M163 141.1v51.1h-24.2" fill="none" stroke="#983f26" stroke-width="1.1"/>
<g fill="#01f">
<circle cx="272.7" cy="172.4" r="1.15"/>
<circle cx="192.9" cy="172.3" r="1.15"/>
</g>
<path d="M218.5 47.7h-1.1v174.2" fill="none" stroke="#01f" stroke-width="1.1"/>
<circle cx="217.4" cy="172.4" r="1.15" fill="#01f"/>
<g fill="none" stroke="#000" stroke-width=".51">
<path d="M305.4 100h59.4v131.1h-59.4zM310.9 112.1h8.4v7.2h-8.4zM354.6 101.4h5.9v10.3h-5.9zM355.3 114.2h4.7v8.4h-4.7zM311 134.1h5.6v7.9h-5.6zM317.5 137.8h5.7v18.4h-5.7zM354.6 126h5.9v10.6h-5.9zM354.7 139.2h5.8v13.1h-5.8zM311 143.4h5.8v15.3h-5.8zM354.6 154.8h6.1v10.8h-6.1z"/>
<circle cx="312.9" cy="114.1" r=".89"/>
<circle cx="317.4" cy="114.1" r=".89"/>
<circle cx="357.5" cy="117.3" r=".52"/>
<circle cx="357.5" cy="115.5" r=".52"/>
<circle cx="357.5" cy="119.2" r=".52"/>
<circle cx="358" cy="106.7" r=".52"/>
<circle cx="358" cy="109.3" r=".52"/>
<circle cx="358" cy="104" r=".52"/>
<circle cx="313.3" cy="139.4" r=".52"/>
<circle cx="313.4" cy="136.7" r=".52"/>
<circle cx="357.5" cy="121.1" r=".52"/>
<circle cx="358" cy="131.5" r=".52"/>
<circle cx="358" cy="134.1" r=".52"/>
<circle cx="358" cy="128.8" r=".52"/>
<circle cx="313.5" cy="156.5" r=".52"/>
<circle cx="313.5" cy="153.8" r=".52"/>
<circle cx="313.5" cy="148.6" r=".52"/>
<circle cx="313.5" cy="151.1" r=".52"/>
<circle cx="313.5" cy="145.8" r=".52"/>
<circle cx="319.9" cy="145.8" r=".52"/>
<circle cx="319.9" cy="140.6" r=".52"/>
<circle cx="319.9" cy="151.2" r=".52"/>
<circle cx="319.9" cy="143.3" r=".52"/>
<circle cx="319.9" cy="148.6" r=".52"/>
<circle cx="319.9" cy="154" r=".52"/>
<circle cx="357.9" cy="149.8" r=".52"/>
<circle cx="357.9" cy="144.5" r=".52"/>
<circle cx="357.9" cy="141.8" r=".52"/>
<circle cx="357.9" cy="147.1" r=".52"/>
<circle cx="358.1" cy="157.7" r=".52"/>
<circle cx="358.1" cy="160.4" r=".52"/>
<circle cx="358.1" cy="163" r=".52"/>
</g>
<g fill="none" stroke="#000" stroke-width=".41">
<path d="M314.2 205.5h6.6M314.2 204.2l1 .2M314.2 212h6.6M314.2 210.7l1 .2M314.2 218.6h6.6M314.2 217.2l1 .3M315.2 204.4h4.6v.8M315.2 204.4v.8l-1 .3M315.2 210.9h4.6v.8M315.2 210.9v.8l-1 .3M315.2 217.5h4.6v.8M315.2 217.5v.8l-1 .3"/>
<path d="M315.2 205.2h4.6M315.2 211.7h4.6M315.2 218.3h4.6M319.8 205.2l1 .3M319.8 211.7l1 .3M319.8 218.3l1 .3M320.8 204.2v1.3M320.8 210.7v1.3M320.8 217.2v1.4M320.8 204.2l-1 .2M320.8 210.7l-1 .2M320.8 217.2l-1 .3"/>
<path d="M320.8 204.2h-6.6v1.3M320.8 210.7h-6.6v1.3M320.8 217.2h-6.6v1.4M314.2 224.8h6.6M314.2 223.5l1 .3M315.2 223.8h4.6v.8M315.2 223.8v.8l-1 .2M315.2 224.6h4.6M319.8 224.6l1 .2M320.8 223.5v1.3M320.8 223.5l-1 .3M320.8 223.5h-6.6v1.3"/>
</g>
<path d="M317.4 114.1v-36.8h-201.3l.1 56.4" fill="none" stroke="#f5381a" stroke-width=".35"/>
<path d="M312.9 114.2v-35h-195.8v54.9" fill="none" stroke="#000" stroke-width=".53"/>
<path d="M312.9 114.2v-35h-195.8v54.9" fill="none" stroke="#fff" stroke-width=".35"/>
<path d="M358 109.2h11.7v-14.6h-126.3v15.9" fill="none" stroke="#ffeb00" stroke-width=".35"/>
<path d="M358 104h8.5v-6.4h-119.1v12.8" fill="none" stroke="#ff0003" stroke-width=".35"/>
<path d="M163 108.5v-22.2h215.4v45.2h-20.3" fill="none" stroke="#ff6100" stroke-width=".35"/>
<path d="M129.1 41.6h-6.4l-.2 28.9h60v-28.9l6.3-.1-6.3 .1v28.9h202.5v87.2h-27M122.7 117.7l-4.7 4.7M181.9 108.6v-20.3h194.3l.1 40.5h-18.2M308.9 113.9l-8.3 6.7M358 106.7h9.9v-10.6h-122.4v14.3M124 142.3l-4.7 4.7M188.7 142.6l4.6 4.7" fill="none" stroke="#000" stroke-width=".35"/>
<path d="M129 35.7h-8.2l-.2 32.9h266.1v91.8h-28.5" fill="none" stroke="#ff00e2" stroke-width=".35"/>
<path d="M188.9 35.6h-8.5v31.1h208.1v96.3h-30.3" fill="none" stroke="#0b00ff" stroke-width=".35"/>
<path d="M308.4 113.6l1.1-.2-.5 1.1zM117.8 121.9l.8 .8-1.2 .3zM119.1 146.4l.7 .8-1.1 .4zM188.1 142l1.1 .4-.7 .7z" fill="#000"/>
<path d="M103.1 48.5h1.1v10.9h113.2" fill="none" stroke="#01f" stroke-width="1.1"/>
<circle cx="217.5" cy="59.6" r="1.15" fill="#01f"/>
<path d="M363.7 40.3l31.2 .1-.2 101.4h-36.6" fill="none" stroke="#ff0003" stroke-width=".35"/>
<path d="M363.9 33.8l37.1 .1-.4 115.9h-42.7M116.6 149.5v3.5" fill="none" stroke="#000" stroke-width=".35"/>
<path d="M363.9 35.9h35l-.3 111.2h-40.7" fill="none" stroke="#f7ee16" stroke-width=".35"/>
<path d="M363.8 38.2l33.1 .1-.2 106.2h-38.8" fill="none" stroke="#01f" stroke-width=".35"/>
<path d="M116.1 152.8h1.1l-.6 1.1z" fill="#000"/>
<text font-size="5.6" x="12.4" y="16.8">Gaggia Classic Pro Wiring</text>
<text font-size="5.1" x="312" y="118.7">-</text>
<text font-size="4.1" x="316.1" y="118.9">+</text>
<g font-size="3.5">
<text x="12.8" y="21.5">220 - 240 VAC 50/60 Hz PCB v3</text>
<text x="12.8" y="25.2">https://gaggiuino.github.io</text>
<text x="12.8" y="32.5">Thick lines - High Voltage</text>
<text x="12.8" y="36.1">Thin line - Low Voltage</text>
</g>
<g font-size="3.1" fill="#231f20">
<text x="75.9" y="259.2">Boiler 120 / 220 VAC</text>
<text x="75.9" y="262.4">Part #: 996530055406</text>
<text x="75.9" y="265.6">View: Top</text>
</g>
<g font-size="2.8">
<text x="97.3" y="29.5">Steam Lamp</text>
<text x="158.9" y="29.5">Brew Lamp</text>
<text x="93.2" y="32.4">(New Boiler Lamp)</text>
<text x="159.9" y="32.4">(Unused)</text>
<text x="215.6" y="30.9">Power Lamp</text>
<text x="124.5" y="115.3">Use k type</text>
<text x="124.5" y="118.2">thermocouple</text>
<text x="124.5" y="121.2">color code</text>
<text x="124.5" y="124.1">lookup table to</text>
<text x="281.5" y="123.7">Use ferrule ends</text>
<text x="124.5" y="127">f</text>
<text x="124.5" y="127">ind + and - wires</text>
<text x="124.8" y="142.8">Thermal</text>
<text x="124.8" y="145.7">Paste</text>
<text x="194.6" y="149.2">Use spade</text>
<text x="118.1" y="152.5">Hand Tight</text>
<text x="194.6" y="152.1">connectors on all</text>
<text x="194.6" y="155.1">4 SSR terminals</text>
</g>
<g font-size="2.7" fill="#b3b3b3">
<text x="163.1" y="116.3" transform="rotate(-180 163.1 116.3)">＋</text>
<text x="183.3" y="116.3" transform="rotate(-180 183.3 116.3)">－</text>
</g>
<g font-size="2.6">
<text x="336" y="107.8">Transducer</text>
<text x="337.3" y="105.2">Pressure</text>
<text x="188.7" y="110.9" transform="rotate(90 188.7 110.9)">Conn: Screw Terminal</text>
<text x="194.1" y="110.3" transform="rotate(90 194.1 110.3)">220vac to 3-32vdc 40A</text>
<text x="196.8" y="113.6" transform="rotate(90 196.8 113.6)">Solid State Relay</text>
<text x="191.4" y="118" transform="rotate(90 191.4 118)">View: Top</text>
<text x="231.1" y="114.5" transform="rotate(90 231.1 114.5)">0 - 1.2 Mpa, 5v, G1/4</text>
<text x="233.8" y="114.5" transform="rotate(90 233.8 114.5)">Pressure Transducer</text>
<text x="337.2" y="118.6">ToFnLED</text>
<text x="228.4" y="120.5" transform="rotate(90 228.4 120.5)">View: Side</text>
<text x="307.1" y="122.1">Thermocouple</text>
<text x="311.9" y="131">IO</text>
<text x="339.8" y="129.4">SSR</text>
<text x="317.4" y="134.8">Serial / HW</text>
<text x="338.4" y="147.3">Screen</text>
<text x="339.1" y="144.7">Touch</text>
<text x="309.8" y="161.8">Scales</text>
<text x="337.4" y="157.9">Switches</text>
<text x="316.5" y="202.6">3</text>
<text x="316.6" y="209.4">P</text>
<text x="324.5" y="205.5">Solenoid (3 Way Valve)</text>
<text x="316.5" y="215.8">L</text>
<text x="324.4" y="212.1">Pump</text>
<text x="324.6" y="219">AC Line</text>
<text x="316.6" y="222.4">N</text>
<text x="324.6" y="225.1">AC Neutral</text>
<text x="305.7" y="234.9">STM32 Blackpill</text>
<text x="305.7" y="237.5">Cof</text>
<text x="309" y="237.5">feeHat PCB v3</text>
<text x="305.7" y="240.2">View: Top</text>
</g>
<g font-size="2.6" fill="#231f20">
<text x="116.4" y="261">Heating Elements: 2mm Dia Pin Rec</text>
<text x="142.9" y="263.6">TE 160783-7</text>
<text x="144.6" y="258.3">Connectors</text>
<text x="138.3" y="266.2">Ground: QC 0.25</text>
</g>
<g font-size="2.5" fill="#080704">
<text x="126" y="22">Steam Switch</text>
<text x="186.4" y="22">Brew Switch</text>
<text x="240.4" y="22.1">Power Switch</text>
<text x="121.2" y="27.3">Part #: 421944090551</text>
<text x="124.4" y="24.6">DPDT 120V 20A</text>
<text x="127.1" y="29.9">View : Back</text>
<text x="181.1" y="27.2">Part # 421944090541</text>
<text x="184.1" y="24.6">DPST 120V 20A</text>
<text x="187.1" y="29.9">View: Back</text>
<text x="235.9" y="27.3">Part # 421944090531</text>
<text x="238.8" y="24.7">DPST 120V 20A</text>
<text x="241.9" y="29.9">View: Back</text>
<text x="63.2" y="79" transform="rotate(90 63.2 79)">Chassis Ground</text>
<text x="65.1" y="117.9" transform="rotate(90 65.1 117.9)">Cup Heater Ground</text>
<text x="174.4" y="257.7">EP5/S 220V-60HZ</text>
<text x="178.6" y="255.1">Ulka Pump</text>
<text x="172.3" y="260.3">Part #: 996530007782</text>
<text x="172.6" y="262.9">View: Connector Side</text>
</g>
<g font-size="2.5" fill="#231f20">
<text x="105.9" y="35.8" transform="rotate(90 105.9 35.8)">Neon Lamp</text>
<text x="108.5" y="35.8" transform="rotate(90 108.5 35.8)">NE18 Red</text>
<text x="125.3" y="32.5">Conn: QC 0.25</text>
<text x="166.9" y="35.1" transform="rotate(90 166.9 35.1)">Neon Lamp</text>
<text x="169.5" y="35.1" transform="rotate(90 169.5 35.1)">NE18 Red</text>
<text x="184.9" y="32.5">Conn: QC 0.25</text>
<text x="222.9" y="35.1" transform="rotate(90 222.9 35.1)">Neon Lamp</text>
<text x="225.5" y="35.1" transform="rotate(90 225.5 35.1)">NE18 Red</text>
<text x="239.7" y="32.6">Conn: QC 0.25</text>
<text x="60.5" y="79" transform="rotate(90 60.5 79)">Conn: QC 0.25</text>
<text x="62.5" y="117.9" transform="rotate(90 62.5 117.9)">Conn: QC 0.25</text>
<text x="109.2" y="188.5">Thermal Fuse</text>
<text x="255.5" y="208.4">Line</text>
<text x="275.9" y="208.4">Neutral</text>
<text x="230" y="213.4">Power Socket</text>
<text x="230" y="216">IEC Socket C14 15A</text>
<text x="230" y="218.7">Part #: 996530007788</text>
<text x="230" y="221.3">View: Ground facing up</text>
<text x="230" y="223.9">Conn: QC 0.25</text>
<text x="229.9" y="235.9">Power Cord</text>
<text x="229.9" y="238.5">NEMA 5-15P to C13</text>
<text x="199.3" y="243.9">BRASS 57 SOLENOID</text>
<text x="229.9" y="241.2">Part #: By Country</text>
<text x="229.9" y="243.8">View: Ground facing up</text>
<text x="199.8" y="251.6">Part #: 421944093701</text>
<text x="204.3" y="249">V2 230V 50HZ</text>
<text x="204.7" y="246.4">(3-Way Valve)</text>
<text x="200.2" y="254.1">View: Connector Side</text>
<text x="204.1" y="256.7">Conn: QC 0.25</text>
<text x="176.3" y="265.5">Conn: QC 0.25</text>
</g>
<g font-size="2.3">
<text x="110.9" y="130.2" transform="rotate(90 110.9 130.2)">K Type Thermocouple</text>
<text x="106.2" y="136" transform="rotate(90 106.2 136)">View: Side</text>
<text x="108.6" y="132.9" transform="rotate(90 108.6 132.9)">Ungrounded, M4</text>
</g>
<g font-size="2.1">
<text x="91.4" y="34.6">shows when boiler is heating</text>
<text x="166.7" y="117.5">VDC Control</text>
<text x="167.8" y="133.7">VAC Load</text>
</g>
<g font-size="2">
<text x="306.5" y="57.1">Nextion Display</text>
<text x="306.5" y="59.1">Part #: NX3224F024</text>
<text x="306.5" y="61.1">View: Back</text>
<text x="338.1" y="109.9">JST 2mm</text>
<text x="308.3" y="124.2">Screw Terminal</text>
<text x="338.1" y="120.7">JST 1mm</text>
<text x="336.2" y="131.5">Center: Boiler</text>
<text x="308.9" y="133.1">JST 2mm</text>
<text x="319.5" y="136.9">JST 2mm</text>
<text x="335.1" y="133.6">Bottom: Unused</text>
<text x="338.1" y="135.7">JST 2mm</text>
<text x="338.1" y="149.4">JST 2mm</text>
<text x="335.9" y="160">Center: Steam</text>
<text x="309.8" y="163.9">JST 2mm</text>
<text x="336.3" y="162.1">Bottom: Brew</text>
<text x="338.1" y="164.2">JST 2mm</text>
<text x="324.5" y="207.7">QC 0.25</text>
<text x="324.4" y="214.3">QC 0.25</text>
<text x="324.6" y="221.1">QC 0.25</text>
<text x="324.6" y="227.2">QC 0.25</text>
</g>
<g font-size="2" fill="#231f20">
<text x="114.6" y="179.9">GND</text>
<text x="265.8" y="204.4">GND</text>
<text x="211.4" y="238.2">Gnd</text>
</g>
<g font-size="1.8">
<text x="350.6" y="107.3">Gnd</text>
<text x="351.7" y="104.7">5V</text>
<text x="352.2" y="110">IN</text>
<text x="350.2" y="117.8">Data</text>
<text x="351.3" y="115.7">Clk</text>
<text x="350.6" y="122.2">Gnd</text>
<text x="351.1" y="120.1">3v3</text>
<text x="350.6" y="129.7">Gnd</text>
<text x="306.2" y="137.2">PB15</text>
<text x="351.7" y="134.7">R2</text>
<text x="351.9" y="132.1">R1</text>
<text x="307.1" y="140">Gnd</text>
<text x="323.9" y="143.7">Reset</text>
<text x="323.9" y="141.2">Boot</text>
<text x="351.7" y="142.7">5V</text>
<text x="305.8" y="146.6">Data2</text>
<text x="308.3" y="149.5">5V</text>
<text x="323.9" y="146.3">Gnd</text>
<text x="324" y="149.1">TX</text>
<text x="351.4" y="145.3">RX</text>
<text x="351.6" y="147.9">TX</text>
<text x="307.2" y="151.8">Gnd</text>
<text x="307.9" y="154.2">Clk</text>
<text x="323.9" y="151.9">RX</text>
<text x="324" y="154.2">3v3</text>
<text x="350.6" y="150.2">Gnd</text>
<text x="306" y="156.8">Data1</text>
<text x="350.6" y="158.4">Gnd</text>
<text x="352.8" y="160.8">S</text>
<text x="352.8" y="163.4">B</text>
</g>
<text font-size="1.7" fill="#231f20" x="200.4" y="205.7" transform="rotate(90 200.4 205.7)">Thermal Fuse 110C</text>
<g font-size="1.6">
<text x="346.9" y="51.2">SD Card</text>
<text x="348.6" y="52.9">Slot</text>
<text x="243" y="114.3" transform="rotate(90 243 114.3)">Out</text>
<text x="245" y="114.3" transform="rotate(90 245 114.3)">Gnd</text>
<text x="246.9" y="114.3" transform="rotate(90 246.9 114.3)">5v</text>
</g>
<text font-size="1.5" x="116.9" y="137">-</text>
<g font-size="1.3">
<text x="358.5" y="34.1">Gnd</text>
<text x="359" y="36.2">RX</text>
<text x="359.1" y="38.2">TX</text>
<text x="359.2" y="40.5">5V</text>
<text x="361.5" y="44.4">JST</text>
<text x="361.5" y="45.7">2.54mm</text>
</g>
<text font-size="1.3" fill="#231f20" x="184.7" y="206.7">White</text>
<text font-size="1.2" x="115.9" y="137.1">+</text>
</svg>
